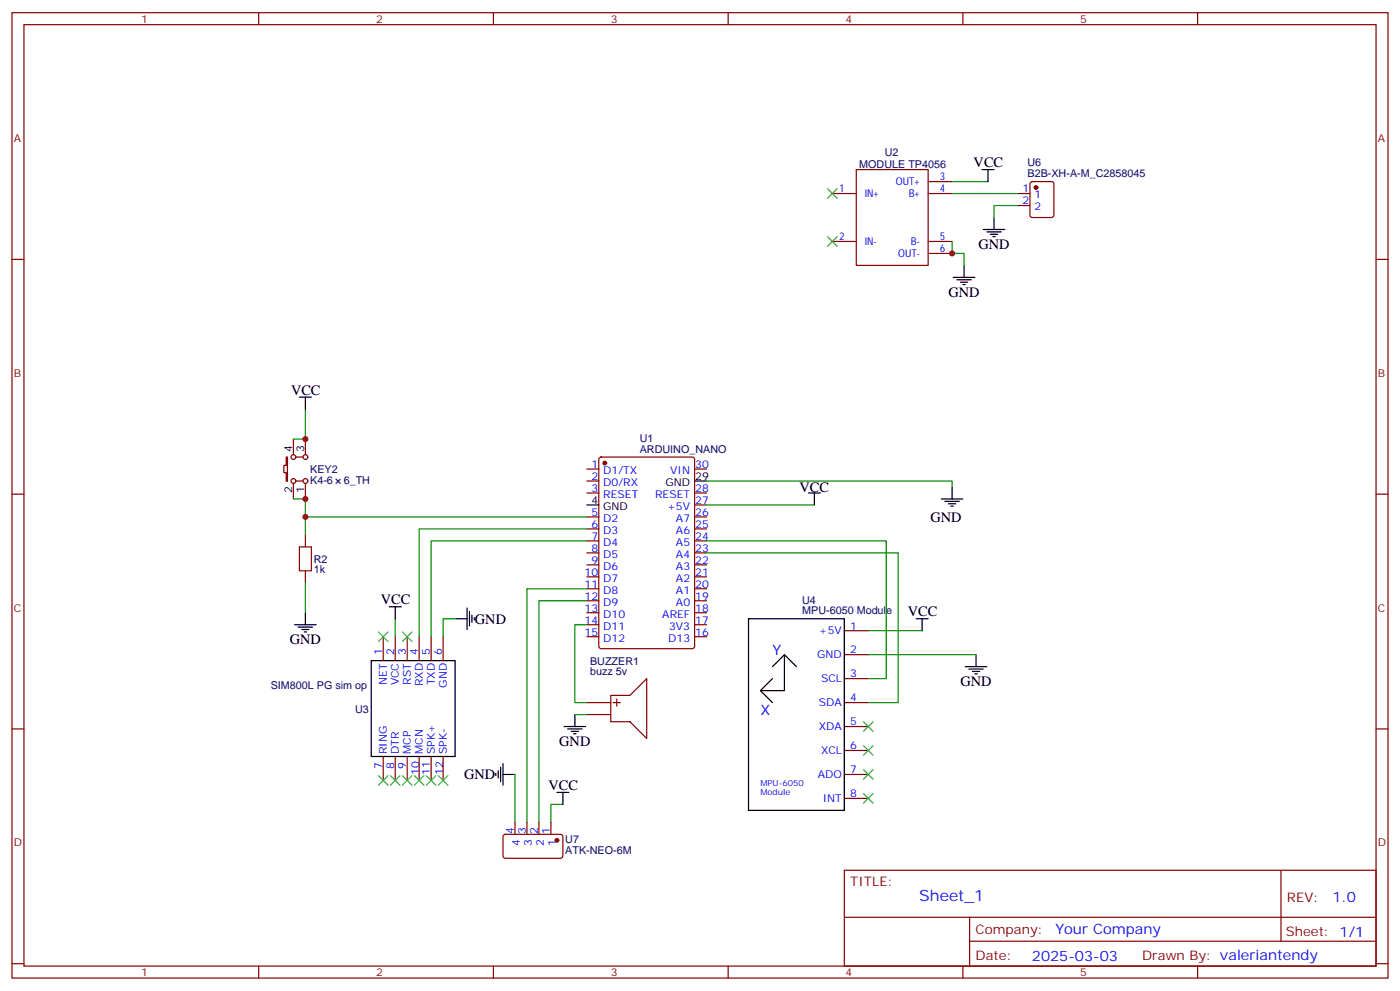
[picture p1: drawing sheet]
<svg xmlns="http://www.w3.org/2000/svg" width="412mm" height="292mm" viewBox="0 0 412 292" stroke-linecap="round" stroke-linejoin="round" font-family="sans-serif">
<g fill="none" stroke="#870000" stroke-width=".35">
<path d="M3.5 3.7h405.4v284.4h-405.4zM7.1 7.3h398.2v277.3h-398.2zM76.2 3.7v3.6M145.3 3.7v3.6M214.5 3.7v3.6M283.6 3.7v3.6M352.8 3.7v3.6M245.2 57h7M252.2 50h21.2v28.2h-21.2zM273.4 57h7.1M273.4 53.5h7.1M299.9 57h3.5"/>
<path d="M303.6 53.7l.5-.2h5.6l.7 .4v9.5l-.4 .6-5.9 .1-.7-.5v-9.4zM3.5 76.4h3.6M245.2 71.1h7M273.4 71.1h7.1M273.4 74.6h7.1M299.9 60.5h3.5M405.3 76.4h3.6M84.3 134.6h.4v7.1h-.4v-2.5h-.7v-2.1h.7zM86.4 129.3v4.6M87.1 134.6h2.2M90 129.3v4.6M172.9 138.1h3.5"/>
<path d="M176.6 134.8l.5-.2h26.8l.7 .5v55.3l-.5 .6-27 .1-.7-.5v-55.3zM204.6 138.1h3.5M3.5 145.6h3.6M86.4 142.4v4.6M87.1 141.7h2.2M90 142.4v4.6M90 157.6v3.5M172.9 141.7h3.5M172.9 145.2h3.5M172.9 152.3h3.5M172.9 155.8h3.5M172.9 159.3h3.5"/>
<path d="M204.6 145.2h3.5M204.6 152.3h3.5M204.6 155.8h3.5M204.6 159.3h3.5M204.6 148.7h3.5M405.3 145.6h3.6M90 168.1v3.6M172.9 162.8h3.5M172.9 166.4h3.5M172.9 169.9h3.5M172.9 173.4h3.5M172.9 177h3.5"/>
<path d="M204.6 162.8h3.5M204.6 166.4h3.5M204.6 169.9h3.5M204.6 173.4h3.5M204.6 177h3.5M112.9 187.5v7.1M116.4 187.5v7.1M119.9 187.5v7.1M123.5 187.5v7.1M127 187.5v7.1M130.5 187.5v7.1M172.9 180.5h3.5"/>
<path d="M172.9 184h3.5M172.9 187.5h3.5M204.6 180.5h3.5M204.6 184h3.5M204.6 187.5h3.5M248.7 185.8h7.1M248.7 192.8h7.1M248.7 199.9h7.1M3.5 214.7h3.6M172.9 206.9h7M172.9 210.5h7M179.9 204.8h5.7l4.9-4.9v17.6l-4.9-4.9h-5.7z"/>
<path d="M180.6 206.9h2.1M181.7 205.9v2.1M248.7 206.9h7.1M248.7 214h7.1M405.3 214.7h3.6M112.9 222.8v7.1M116.4 222.8v7.1M119.9 222.8v7.1M123.5 222.8v7.1M127 222.8v7.1M130.5 222.8v7.1M248.7 221.1h7.1"/>
<path d="M248.7 228.1h7.1M248.7 235.2h7.1M148.4 246l.5-.3 16.5 .1 .4 .7-.1 5.9-.6 .4-16.5-.1-.4-.6v-5.6zM151.7 242.2v3.5M155.2 242.2v3.5M158.7 242.2v3.5M162.3 242.2v3.5M248.7 256.3h156.6v28.3h-156.6zM377.3 256.4v20.8M248.7 270.2h156.5M285.6 277.2h119.6M285.6 270.2v14.1"/>
<path d="M3.5 283.8h3.6M76.2 284.6v3.5M145.3 284.6v3.5M214.5 284.6v3.5M283.6 284.6v3.5M352.8 284.6v3.5M405.3 283.8h3.6"/>
<circle cx="86.4" cy="134.6" r=".71"/>
<circle cx="90" cy="134.6" r=".71"/>
<circle cx="86.4" cy="141.7" r=".71"/>
<circle cx="90" cy="141.7" r=".71"/>
</g>
<g fill="#870000" stroke="#870000" stroke-width=".35">
<circle cx="178.2" cy="136.4" r=".53"/>
<circle cx="305.2" cy="55.2" r=".53"/>
<circle cx="164" cy="247.5" r=".53"/>
</g>
<g fill="none" stroke="#000" stroke-width=".35">
<path d="M289.3 50h3.5M291 50v3.5M284 78.2v3.5M289.6 67.6h6.4M290.7 68.3h4.2M291.7 69h2.2M292.5 69.7h.7M292.8 64.1v3.5M280.8 81.7h6.4M281.9 82.4h4.2M282.9 83.1h2.1M283.6 83.8h.7"/>
<path d="M88.2 117h3.5M90 117v3.5M172.9 148.7h3.5M204.6 141.7h3.5M238.1 145.2h3.6M239.9 145.2v3.5M277.3 147h6.3M278.3 147.7h4.3M279.4 148.4h2.1M280.1 149.1h.7M280.5 143.4v3.6M114.7 178.7h3.5"/>
<path d="M116.4 178.7v3.5M137.6 179.1v6.3M86.8 184h6.3M87.8 184.7h4.3M88.9 185.4h2.1M89.6 186.1h.7M90 180.5v3.5M109.4 194.6h24.7v28.2h-24.7zM134.1 182.2h3.5M138.3 180.1v4.3M139 181.2v2.1M139.7 181.9v.7"/>
<path d="M220.5 182.2h28.2v56.5h-28.2zM227.5 199.9l-3.5 3.5M231.1 192.8l-3.6 3.6M234.6 196.4l-3.5-3.6v10.6h-7.1M269.9 182.2h3.5M271.6 182.2v3.6M284.3 196.4h6.4M285.4 197.1h4.2M286.5 197.8h2.1M287.2 198.5h.7M287.5 192.8v3.6M166.2 214h6.3"/>
<path d="M167.2 214.7h4.2M168.3 215.4h2.1M169 216.1h.7M169.3 210.5v3.5M224 203.4l3.5 3.5M146 227.8v.7M146.8 227v2.2M147.5 226v4.2M148.2 228.1h3.5M148.2 224.9v6.4M164 233.4h3.6M165.8 233.4v3.5"/>
</g>
<g fill="none" stroke="#008700" stroke-width=".35">
<path d="M280.5 53.5h10.5M280.5 57h19.4M280.5 71.1v3.5h3.5v3.6M299.9 60.5h-7.1v3.6M90 120.5v8.8h-3.6M86.4 147h3.6v10.6M90 152.3h82.9M172.9 159.3h-45.9v28.2M172.9 155.8h-49.4v31.7M208.1 141.7h72.4v1.7M208.1 159.3h53v40.6h-5.3M208.1 148.7h31.8"/>
<path d="M90 171.7v8.8M172.9 177h-14.2v65.2M172.9 173.4h-17.7v68.8M208.1 162.8h56.5v44.1h-8.8M116.4 182.2v5.3M134.1 182.2h-3.6v5.3M172.9 184h-3.6v22.9h3.6M255.8 192.8h31.7M255.8 185.8h15.8M169.3 210.5h3.6M151.7 228.1v14.1M165.8 236.9h-3.5v5.3"/>
</g>
<g fill="none" stroke="#3c3" stroke-width=".35">
<path d="M243.8 55.6l2.8 2.8M246.6 55.6l-2.8 2.8M243.8 69.7l2.8 2.8M246.6 69.7l-2.8 2.8M111.5 186.1l2.8 2.8M114.3 186.1l-2.8 2.8M118.5 186.1l2.9 2.8M121.4 186.1l-2.9 2.8M254.4 212.6l2.8 2.8M254.4 219.6l2.8 2.9M257.2 212.6l-2.8 2.8M257.2 219.6l-2.8 2.9"/>
<path d="M111.5 228.5l2.8 2.8M114.3 228.5l-2.8 2.8M115 228.5l2.8 2.8M117.8 228.5l-2.8 2.8M118.5 228.5l2.9 2.8M121.4 228.5l-2.9 2.8M122.1 228.5l2.8 2.8M124.9 228.5l-2.8 2.8M125.6 228.5l2.8 2.8M128.4 228.5l-2.8 2.8M129.1 228.5l2.8 2.8M131.9 228.5l-2.8 2.8"/>
<path d="M254.4 226.7l2.8 2.8M254.4 233.8l2.8 2.8M257.2 226.7l-2.8 2.8M257.2 233.8l-2.8 2.8"/>
</g>
<path d="M88.2 161.1h3.5v7h-3.5z" fill="none" stroke="#a10000" stroke-width=".35"/>
<g fill="#c00">
<circle cx="90" cy="129.3" r=".88"/>
<circle cx="280.5" cy="74.6" r=".88"/>
<circle cx="90" cy="152.3" r=".88"/>
<circle cx="90" cy="147" r=".88"/>
</g>
<text font-size="4.6" fill="#00f" x="270.8" y="265.4">Sheet_1</text>
<g font-size="4.2">
<text x="286.8" y="49.2">VCC</text>
<text x="288.2" y="73.2">GND</text>
<text x="279.4" y="87.3">GND</text>
<text x="85.7" y="116.3">VCC</text>
<text x="235.5" y="144.9">VCC</text>
<text x="274.1" y="153.7">GND</text>
<text x="112.2" y="178">VCC</text>
<text x="139.9" y="183.7">GND</text>
<text x="267.4" y="181.5">VCC</text>
<text x="85.4" y="189.7">GND</text>
<text x="282.9" y="202">GND</text>
<text x="164.7" y="219.6">GND</text>
<text x="136.7" y="229.5">GND</text>
<text x="161.6" y="232.7">VCC</text>
</g>
<g font-size="4.2" fill="#00f">
<text x="227.5" y="192.8">Y</text>
<text x="224" y="210.5">X</text>
<text x="392.5" y="265.6">1.0</text>
<text x="310.9" y="275.2">Your Company</text>
<text x="304" y="283">2025-03-03</text>
</g>
<g font-size="3.9" fill="#800">
<text x="250.5" y="260.9">TITLE:</text>
<text x="379.1" y="265.6">REV:</text>
<text x="287.4" y="275.1">Company:</text>
<text x="378.7" y="275.7">Sheet: 1/1</text>
<text x="287.4" y="282.8">Date:</text>
<text x="336.4" y="282.9">Drawn By: valeriantendy</text>
</g>
<g font-size="3.2" fill="#800">
<text x="41.6" y="6.7">1</text>
<text x="110.8" y="6.7">2</text>
<text x="179.9" y="6.7">3</text>
<text x="249.1" y="6.7">4</text>
<text x="318.2" y="6.7">5</text>
<text x="4.1" y="41.8">A</text>
<text x="405.9" y="41.8">A</text>
<text x="4.1" y="111">B</text>
<text x="405.9" y="111">B</text>
<text x="4.1" y="180.1">C</text>
<text x="405.9" y="180.1">C</text>
<text x="4.1" y="249.3">D</text>
<text x="405.9" y="249.3">D</text>
<text x="41.6" y="287.5">1</text>
<text x="110.8" y="287.5">2</text>
<text x="179.9" y="287.5">3</text>
<text x="249.1" y="287.5">4</text>
<text x="318.2" y="287.5">5</text>
</g>
<g font-size="3.2" fill="#000080">
<text x="260.6" y="45.9">U2</text>
<text x="253.1" y="49.3">MODULE TP4056</text>
<text x="302.7" y="52.2">B2B-XH-A-M_C2858045</text>
<text x="302.7" y="49">U6</text>
<text x="188.5" y="130.1">U1</text>
<text x="188.5" y="133.4">ARDUINO_NANO</text>
<text x="91.4" y="142.5">K4-6</text>
<text x="91.4" y="139.3">KEY2</text>
<text x="101.3" y="142.5">6_TH</text>
<text x="92.4" y="165.7">R2</text>
<text x="92.4" y="168.9">1k</text>
<text x="236.3" y="177.9">U4</text>
<text x="236.3" y="181">MPU-6050 Module</text>
<text x="173.8" y="195.8">BUZZER1</text>
<text x="79.7" y="202.9">SIM800L PG sim op</text>
<text x="173.8" y="198.8">buzz 5v</text>
<text x="104.6" y="209.9">U3</text>
<text x="166.5" y="251.5">ATK-NEO-6M</text>
<text x="166.5" y="248.3">U7</text>
</g>
<g font-size="3.2" fill="#00f">
<text x="276.9" y="53.1">3</text>
<text x="247.3" y="56.7">1</text>
<text x="254.7" y="58.1">IN+</text>
<text x="263.9" y="54.5">OUT+</text>
<text x="267.7" y="58.1">B+</text>
<text x="276.9" y="56.7">4</text>
<text x="301.2" y="56.7">1</text>
<text x="304.7" y="58.4">1</text>
<text x="301.2" y="60.2">2</text>
<text x="304.7" y="61.9">2</text>
<text x="247.3" y="70.8">2</text>
<text x="276.9" y="70.8">5</text>
<text x="254.7" y="72.2">IN-</text>
<text x="264.6" y="75.7">OUT-</text>
<text x="268.3" y="72.2">B-</text>
<text x="276.9" y="74.3">6</text>
<text x="174.2" y="137.8">1</text>
<text x="204.8" y="137.8">30</text>
<text x="174.2" y="141.3">2</text>
<text x="177.7" y="139.6">D1/TX</text>
<text x="177.7" y="143.1">D0/RX</text>
<text x="197.4" y="139.6">VIN</text>
<text x="174.2" y="144.9">3</text>
<text x="177.7" y="146.6">RESET</text>
<text x="193" y="146.6">RESET</text>
<text x="204.8" y="148.4">27</text>
<text x="204.8" y="144.9">28</text>
<text x="174.2" y="151.9">5</text>
<text x="174.2" y="155.4">6</text>
<text x="177.7" y="153.7">D2</text>
<text x="196.5" y="150.1">+5V</text>
<text x="199.1" y="153.7">A7</text>
<text x="204.8" y="155.4">25</text>
<text x="204.8" y="151.9">26</text>
<text x="174.2" y="159">7</text>
<text x="177.7" y="157.2">D3</text>
<text x="177.7" y="160.7">D4</text>
<text x="199.1" y="160.7">A5</text>
<text x="199.1" y="157.2">A6</text>
<text x="204.8" y="159">24</text>
<text x="174.2" y="162.5">8</text>
<text x="174.2" y="166">9</text>
<text x="177.7" y="164.3">D5</text>
<text x="177.7" y="167.8">D6</text>
<text x="199.1" y="167.8">A3</text>
<text x="199.1" y="164.3">A4</text>
<text x="204.8" y="166">22</text>
<text x="204.8" y="162.5">23</text>
<text x="172.2" y="169.5">10</text>
<text x="172.2" y="173.1">11</text>
<text x="177.7" y="171.3">D7</text>
<text x="199.1" y="171.3">A2</text>
<text x="204.8" y="173.1">20</text>
<text x="204.8" y="169.5">21</text>
<text x="172.2" y="176.6">12</text>
<text x="177.7" y="174.8">D8</text>
<text x="177.7" y="178.4">D9</text>
<text x="199.1" y="178.4">A0</text>
<text x="199.1" y="174.8">A1</text>
<text x="204.8" y="176.6">19</text>
<text x="172.2" y="180.1">13</text>
<text x="172.2" y="183.7">14</text>
<text x="177.7" y="181.9">D10</text>
<text x="177.7" y="185.4">D11</text>
<text x="195.1" y="181.9">AREF</text>
<text x="197.1" y="185.4">3V3</text>
<text x="204.8" y="183.7">17</text>
<text x="204.8" y="180.1">18</text>
<text x="250.5" y="185.4">1</text>
<text x="172.2" y="187.2">15</text>
<text x="177.7" y="188.9">D12</text>
<text x="196.8" y="188.9">D13</text>
<text x="204.8" y="187.2">16</text>
<text x="241.2" y="186.8">+5V</text>
<text x="112.5" y="192.8" transform="rotate(-90 112.5 192.8)">1</text>
<text x="116.1" y="192.8" transform="rotate(-90 116.1 192.8)">2</text>
<text x="119.6" y="192.8" transform="rotate(-90 119.6 192.8)">3</text>
<text x="123.1" y="192.8" transform="rotate(-90 123.1 192.8)">4</text>
<text x="126.6" y="192.8" transform="rotate(-90 126.6 192.8)">5</text>
<text x="130.2" y="192.8" transform="rotate(-90 130.2 192.8)">6</text>
<text x="240.7" y="193.9">GND</text>
<text x="250.5" y="192.5">2</text>
<text x="113.9" y="201.6" transform="rotate(-90 113.9 201.6)">NET</text>
<text x="117.5" y="201.9" transform="rotate(-90 117.5 201.9)">VCC</text>
<text x="121" y="201.6" transform="rotate(-90 121 201.6)">RST</text>
<text x="124.5" y="202.1" transform="rotate(-90 124.5 202.1)">RXD</text>
<text x="128.1" y="201.9" transform="rotate(-90 128.1 201.9)">TXD</text>
<text x="131.6" y="202.6" transform="rotate(-90 131.6 202.6)">GND</text>
<text x="241.9" y="200.9">SCL</text>
<text x="250.5" y="199.5">3</text>
<text x="241.2" y="208">SDA</text>
<text x="250.5" y="206.6">4</text>
<text x="241.2" y="215.1">XDA</text>
<text x="250.5" y="213.6">5</text>
<text x="250.5" y="220.7">6</text>
<text x="112.5" y="226.6" transform="rotate(-90 112.5 226.6)">7</text>
<text x="113.9" y="222.1" transform="rotate(-90 113.9 222.1)">RING</text>
<text x="116.1" y="226.6" transform="rotate(-90 116.1 226.6)">8</text>
<text x="117.5" y="222.1" transform="rotate(-90 117.5 222.1)">DTR</text>
<text x="119.6" y="226.6" transform="rotate(-90 119.6 226.6)">9</text>
<text x="121" y="222.1" transform="rotate(-90 121 222.1)">MCP</text>
<text x="124.5" y="222.1" transform="rotate(-90 124.5 222.1)">MCN</text>
<text x="128.1" y="222.1" transform="rotate(-90 128.1 222.1)">SPK+</text>
<text x="131.6" y="222.1" transform="rotate(-90 131.6 222.1)">SPK-</text>
<text x="241.8" y="222.1">XCL</text>
<text x="250.5" y="227.8">7</text>
<text x="123.5" y="228.3" transform="rotate(-90 123.5 228.3)">10</text>
<text x="126.6" y="228.3" transform="rotate(-90 126.6 228.3)">11</text>
<text x="130.5" y="228.3" transform="rotate(-90 130.5 228.3)">12</text>
<text x="240.9" y="229.2">ADO</text>
<text x="242.3" y="236.2">INT</text>
<text x="250.5" y="234.8">8</text>
<text x="151.3" y="245.6" transform="rotate(-90 151.3 245.6)">4</text>
<text x="154.9" y="245.6" transform="rotate(-90 154.9 245.6)">3</text>
<text x="158.4" y="245.6" transform="rotate(-90 158.4 245.6)">2</text>
<text x="161.9" y="245.6" transform="rotate(-90 161.9 245.6)">1</text>
<text x="153.1" y="249.1" transform="rotate(-90 153.1 249.1)">4</text>
<text x="156.6" y="249.1" transform="rotate(-90 156.6 249.1)">3</text>
<text x="160.2" y="249.1" transform="rotate(-90 160.2 249.1)">2</text>
<text x="163.7" y="249.1" transform="rotate(-90 163.7 249.1)">1</text>
</g>
<g font-size="3.2">
<text x="86.1" y="133.2" transform="rotate(-90 86.1 133.2)">4</text>
<text x="89.6" y="133.2" transform="rotate(-90 89.6 133.2)">3</text>
<text x="196" y="143.1">GND</text>
<text x="204.8" y="141.3">29</text>
<text x="86.1" y="145.1" transform="rotate(-90 86.1 145.1)">2</text>
<text x="89.6" y="145.1" transform="rotate(-90 89.6 145.1)">1</text>
<text x="174.2" y="148.4">4</text>
<text x="177.7" y="150.1">GND</text>
</g>
<g font-size="2.5" fill="#00f">
<text x="224" y="231.6">MPU-6050</text>
<text x="224" y="234.1">Module</text>
</g>
</svg>
